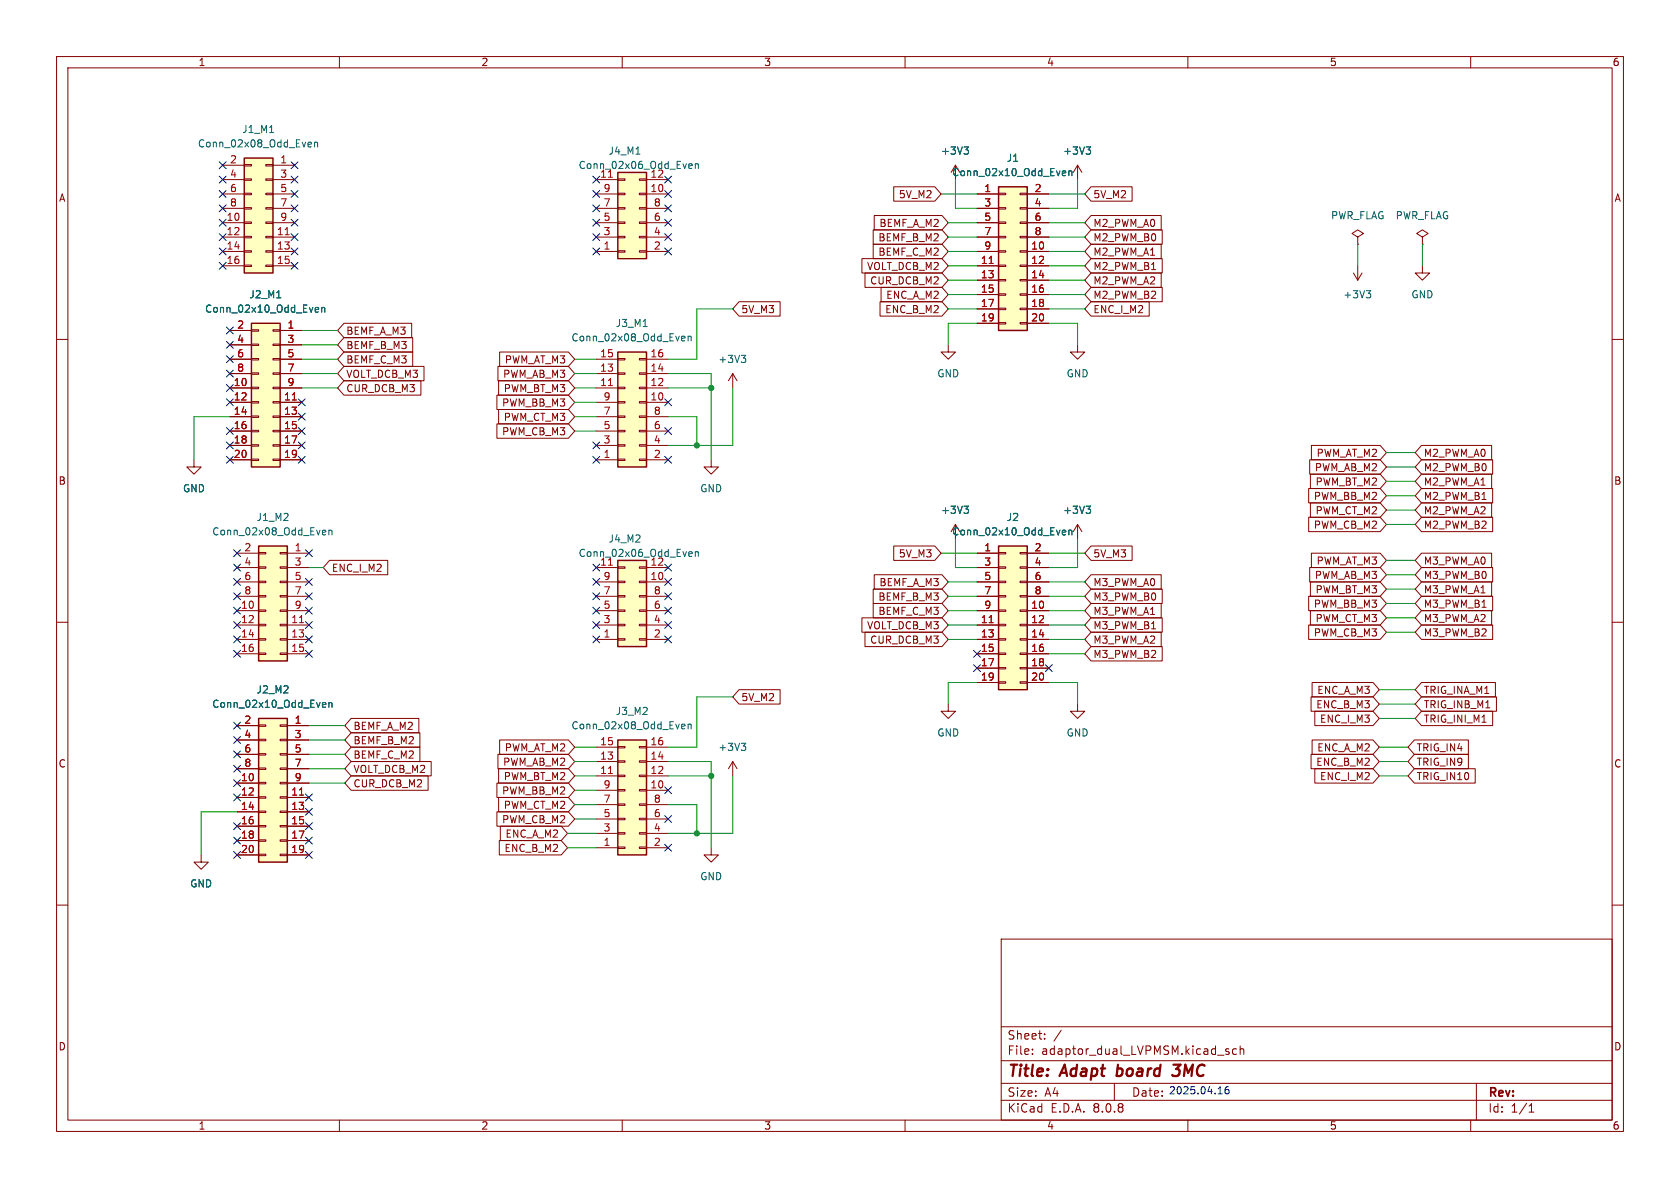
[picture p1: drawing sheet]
<svg xmlns="http://www.w3.org/2000/svg" width="297mm" height="210mm" viewBox="0 0 297 210" stroke-linecap="round" stroke-linejoin="round" font-family="sans-serif">
<g fill="none" stroke="#840000" stroke-width=".18">
<path d="M10 10h277v190h-277zM12 12h273v186h-273zM60 10v2M110 10v2M160 10v2M210 10v2M260 10v2M10 60h2M285 60h2M10 110h2M285 110h2M35.6 151.1v1.3h1.2l-1.2 1.3-1.3-1.3h1.3"/>
<path d="M10 160h2M177 166h108v32h-108zM285 160h2M60 198v2M110 198v2M160 198v2M177 194.5h108M177 191.5h108M177 187.5h108M177 181.5h108M182.5 186.3v.1M182.5 185.5v.1"/>
<path d="M184.7 183.6v.1M184.7 182.8v.1M187.6 182.1l-1.3 2M197 191.5v3M210 198v2M216.7 185.7l.6 .4-.2 .3-.4-.1M217.2 185.5l-.3-.1-.2 .2M218.6 185.5l-.4-.1-.3 .3v.4l.1 .2h.6M219.2 185.5l.3-.1 .3 .1 .1 .9M219.2 184.9v1.5M260 198v2M261 191.5v6.5"/>
<path d="M270.3 196.6h.9M270.3 195.5l.4-.4v1.5"/>
</g>
<path d="M197.4 190.1l.2 .1M197.6 188.2l-.2 2M207.2 190l.3 .2h.6l.3-.2M207.5 188.2h1.2l-.8 .8 .5 .1" fill="none" stroke="#840000" stroke-width=".4"/>
<path d="M44.4 57.2h5.1v25.4h-5.1z" fill="#ffffc2"/>
<g fill="none" stroke="#840000" stroke-width=".18">
<path d="M40.6 58.4h3.8M44.4 58.3h1.3v.2h-1.3zM48.3 58.3h1.2v.2h-1.2zM49.5 58.4h3.8M40.6 68.6h3.8M40.6 71.1h3.8M40.6 73.7h3.8M40.6 76.2h3.8M40.6 78.7h3.8M40.6 61h3.8M40.6 63.5h3.8M40.6 66h3.8"/>
<path d="M44.4 78.6h1.3v.3h-1.3zM44.4 76.1h1.3v.2h-1.3zM44.4 73.5h1.3v.3h-1.3zM44.4 71h1.3v.2h-1.3zM44.4 68.5h1.3v.2h-1.3zM44.4 65.9h1.3v.3h-1.3zM44.4 63.4h1.3v.2h-1.3zM44.4 60.8h1.3v.3h-1.3zM48.3 78.6h1.2v.3h-1.2zM48.3 76.1h1.2v.2h-1.2zM48.3 73.5h1.2v.3h-1.2zM48.3 71h1.2v.2h-1.2z"/>
<path d="M48.3 68.5h1.2v.2h-1.2zM48.3 65.9h1.2v.3h-1.2zM48.3 63.4h1.2v.2h-1.2zM48.3 60.8h1.2v.3h-1.2zM49.5 68.6h3.8M49.5 71.1h3.8M49.5 73.7h3.8M49.5 76.2h3.8M49.5 78.7h3.8M49.5 61h3.8M49.5 63.5h3.8M49.5 66h3.8"/>
<path d="M40.6 81.3h3.8M44.4 81.2h1.3v.2h-1.3zM48.3 81.2h1.2v.2h-1.2zM49.5 81.3h3.8M190.5 92.7l-.8 1.3M190.5 92.7v2.6M190.5 92.7l.8 1.3"/>
</g>
<path d="M44.4 57.2h5.1v25.4h-5.1z" fill="none" stroke="#840000" stroke-width=".25"/>
<path d="M51.7 70.7h.7" fill="none" stroke="#a90000" stroke-width=".18"/>
<path d="M48.9 52.6h.8M55.9 54.3l.4 .1v.2l-.6 .2M56.3 55.1l-.4 .1M56.9 54.5l.2-.2 .3 .1v.8M56.9 54.3v.9M192 89.5h.8l-.4 .5M192.6 90l.2 .2v.3l-.2 .2" fill="none" stroke="#006464" stroke-width=".18"/>
<path d="M109.2 130.8h5.1v20.3h-5.1z" fill="#ffffc2"/>
<g fill="none" stroke="#840000" stroke-width=".18">
<path d="M105.4 139.7h3.8M105.4 137.2h3.8M105.4 134.6h3.8M105.4 132.1h3.8M109.2 132h1.3v.2h-1.3zM109.2 134.5h1.3v.2h-1.3zM109.2 137h1.3v.3h-1.3zM109.2 139.6h1.3v.2h-1.3zM113 132h1.3v.2h-1.3zM113 134.5h1.3v.2h-1.3zM113 137h1.3v.3h-1.3zM113 139.6h1.3v.2h-1.3z"/>
<path d="M114.3 139.7h3.8M114.3 137.2h3.8M114.3 134.6h3.8M114.3 132.1h3.8M105.4 149.9h3.8M105.4 147.3h3.8M105.4 144.8h3.8M105.4 142.2h3.8M109.2 142.1h1.3v.3h-1.3zM109.2 144.7h1.3v.2h-1.3zM109.2 147.2h1.3v.2h-1.3zM109.2 149.7h1.3v.3h-1.3z"/>
<path d="M113 142.1h1.3v.3h-1.3zM113 144.7h1.3v.2h-1.3zM113 147.2h1.3v.2h-1.3zM113 149.7h1.3v.3h-1.3zM114.3 149.9h3.8M114.3 147.3h3.8M114.3 144.8h3.8M114.3 142.2h3.8"/>
</g>
<path d="M109.2 130.8h5.1v20.3h-5.1z" fill="none" stroke="#840000" stroke-width=".25"/>
<path d="M107.6 136.7h.7" fill="none" stroke="#a90000" stroke-width=".18"/>
<path d="M120.7 128l.3 .1 .1 .2-.6 .1M121 128.8h-.3M121.6 128.1l.2-.1 .3 .1 .1 .7M121.6 128v.8" fill="none" stroke="#006464" stroke-width=".18"/>
<path d="M109.2 62.2h5.1v20.4h-5.1z" fill="#ffffc2"/>
<g fill="none" stroke="#840000" stroke-width=".18">
<path d="M251.5 41.9l1-.6-1-.7-1.1 .7 1.1 .6v1.3M251.5 43.2h.1M105.4 71.1h3.8M105.4 68.6h3.8M105.4 66h3.8M105.4 63.5h3.8M105.4 78.7h3.8M105.4 76.2h3.8M105.4 73.7h3.8M109.2 63.4h1.3v.2h-1.3zM109.2 65.9h1.3v.3h-1.3zM109.2 68.5h1.3v.2h-1.3z"/>
<path d="M109.2 71h1.3v.2h-1.3zM109.2 73.5h1.3v.3h-1.3zM109.2 76.1h1.3v.2h-1.3zM109.2 78.6h1.3v.3h-1.3zM113 63.4h1.3v.2h-1.3zM113 65.9h1.3v.3h-1.3zM113 68.5h1.3v.2h-1.3zM113 71h1.3v.2h-1.3zM113 73.5h1.3v.3h-1.3zM113 76.1h1.3v.2h-1.3zM113 78.6h1.3v.3h-1.3zM114.3 71.1h3.8"/>
<path d="M114.3 68.6h3.8M114.3 66h3.8M114.3 63.5h3.8M114.3 78.7h3.8M114.3 76.2h3.8M114.3 73.7h3.8M105.4 81.3h3.8M109.2 81.2h1.3v.2h-1.3zM113 81.2h1.3v.2h-1.3zM114.3 81.3h3.8"/>
</g>
<path d="M109.2 62.2h5.1v20.4h-5.1z" fill="none" stroke="#840000" stroke-width=".25"/>
<path d="M107.6 68.2h.7" fill="none" stroke="#a90000" stroke-width=".18"/>
<path d="M113.7 57.7h.7M120.7 59.4l.3 .1 .1 .2-.6 .1M121.6 59.5l.2-.1 .3 .1 .1 .8M121.6 59.4v.9M121 60.2l-.3 .1" fill="none" stroke="#006464" stroke-width=".18"/>
<path d="M45.7 127h5.1v25.4h-5.1z" fill="#ffffc2"/>
<g fill="none" stroke="#840000" stroke-width=".18">
<path d="M129.5 66l-.7 1.3M129.5 66v2.6M129.5 66l.8 1.3M41.9 128.3h3.8M41.9 138.4h3.8M41.9 130.8h3.8M41.9 133.4h3.8M41.9 135.9h3.8M45.7 138.3h1.3v.3h-1.3zM45.7 135.8h1.3v.2h-1.3zM45.7 133.2h1.3v.3h-1.3zM45.7 130.7h1.3v.2h-1.3z"/>
<path d="M45.7 128.1h1.3v.3h-1.3zM49.5 138.3h1.3v.3h-1.3zM49.5 135.8h1.3v.2h-1.3zM49.5 133.2h1.3v.3h-1.3zM49.5 130.7h1.3v.2h-1.3zM49.5 128.1h1.3v.3h-1.3zM50.8 128.3h3.8M50.8 138.4h3.8M50.8 130.8h3.8M50.8 133.4h3.8M50.8 135.9h3.8M41.9 141h3.8"/>
<path d="M41.9 143.5h3.8M41.9 146.1h3.8M41.9 148.6h3.8M41.9 151.1h3.8M45.7 151h1.3v.3h-1.3zM45.7 148.5h1.3v.2h-1.3zM45.7 145.9h1.3v.3h-1.3zM45.7 143.4h1.3v.2h-1.3zM45.7 140.8h1.3v.3h-1.3zM49.5 151h1.3v.3h-1.3zM49.5 148.5h1.3v.2h-1.3zM49.5 145.9h1.3v.3h-1.3z"/>
<path d="M49.5 143.4h1.3v.2h-1.3zM49.5 140.8h1.3v.3h-1.3zM50.8 141h3.8M50.8 143.5h3.8M50.8 146.1h3.8M50.8 148.6h3.8M50.8 151.1h3.8"/>
</g>
<path d="M45.7 127h5.1v25.4h-5.1z" fill="none" stroke="#840000" stroke-width=".25"/>
<path d="M52.9 140.6h.8" fill="none" stroke="#a90000" stroke-width=".18"/>
<path d="M131.1 62.8h.7l-.4 .5M131.6 63.3l.2 .2v.3l-.2 .3M57.2 124.2l.3 .1 .1 .2-.6 .1M57.5 125h-.3M58.1 124.3l.2-.1 .3 .1 .1 .7M58.1 124.2v.8" fill="none" stroke="#006464" stroke-width=".18"/>
<path d="M176.5 33h5.1v25.4h-5.1z" fill="#ffffc2"/>
<g fill="none" stroke="#840000" stroke-width=".18">
<path d="M172.7 34.3h3.8M172.7 36.8h3.8M172.7 39.4h3.8M176.5 39.2h1.3v.3h-1.3zM176.5 36.7h1.3v.3h-1.3zM176.5 34.2h1.3v.2h-1.3zM180.3 39.2h1.3v.3h-1.3zM180.3 36.7h1.3v.3h-1.3zM180.3 34.2h1.3v.2h-1.3zM181.6 34.3h3.8M181.6 36.8h3.8M181.6 39.4h3.8"/>
<path d="M172.7 44.5h3.8M172.7 47h3.8M172.7 49.5h3.8M172.7 52.1h3.8M172.7 54.6h3.8M172.7 57.2h3.8M172.7 41.9h3.8M176.5 57h1.3v.3h-1.3zM176.5 54.5h1.3v.2h-1.3zM176.5 51.9h1.3v.3h-1.3zM176.5 49.4h1.3v.3h-1.3zM176.5 46.9h1.3v.2h-1.3z"/>
<path d="M176.5 44.3h1.3v.3h-1.3zM176.5 41.8h1.3v.2h-1.3zM180.3 57h1.3v.3h-1.3zM180.3 54.5h1.3v.2h-1.3zM180.3 51.9h1.3v.3h-1.3zM180.3 49.4h1.3v.3h-1.3zM180.3 46.9h1.3v.2h-1.3zM180.3 44.3h1.3v.3h-1.3zM180.3 41.8h1.3v.2h-1.3zM181.6 44.5h3.8M181.6 47h3.8M181.6 49.5h3.8"/>
<path d="M181.6 52.1h3.8M181.6 54.6h3.8M181.6 57.2h3.8M181.6 41.9h3.8"/>
</g>
<path d="M176.5 33h5.1v25.4h-5.1z" fill="none" stroke="#840000" stroke-width=".25"/>
<path d="M174.9 46.6h.7" fill="none" stroke="#a90000" stroke-width=".18"/>
<path d="M188 30.2l.4 .1v.2l-.6 .1M188.4 31l-.4 .1M189 30.3l.1-.1 .3 .1 .1 .8M189 30.2v.9" fill="none" stroke="#006464" stroke-width=".18"/>
<path d="M109.2 99.1h5.1v15.2h-5.1z" fill="#ffffc2"/>
<g fill="none" stroke="#840000" stroke-width=".18">
<path d="M168.9 29.2l-.8 1.3M168.9 29.2v2.6M168.9 29.2l.8 1.3M167.6 61v1.2h1.3l-1.3 1.3-1.2-1.3h1.2M190.5 61v1.2h1.3l-1.3 1.3-1.3-1.3h1.3M34.3 81.3v1.3h1.3l-1.3 1.2-1.3-1.2h1.3M105.4 113h3.8M105.4 102.9h3.8M105.4 100.3h3.8M105.4 110.5h3.8M105.4 108h3.8M105.4 105.4h3.8"/>
<path d="M109.2 100.2h1.3v.3h-1.3zM109.2 102.7h1.3v.3h-1.3zM109.2 105.3h1.3v.2h-1.3zM109.2 107.8h1.3v.3h-1.3zM109.2 110.4h1.3v.2h-1.3zM109.2 112.9h1.3v.3h-1.3zM113 100.2h1.3v.3h-1.3zM113 102.7h1.3v.3h-1.3zM113 105.3h1.3v.2h-1.3zM113 107.8h1.3v.3h-1.3zM113 110.4h1.3v.2h-1.3zM113 112.9h1.3v.3h-1.3z"/>
<path d="M114.3 113h3.8M114.3 102.9h3.8M114.3 100.3h3.8M114.3 110.5h3.8M114.3 108h3.8M114.3 105.4h3.8"/>
</g>
<path d="M109.2 99.1h5.1v15.2h-5.1z" fill="none" stroke="#840000" stroke-width=".25"/>
<path d="M107.6 99.9h.7" fill="none" stroke="#a90000" stroke-width=".18"/>
<path d="M170.4 26h.8l-.4 .5M171 26.5l.2 .2v.3l-.2 .2M122 97.5l.3 .1 .1 .2-.6 .1M122.3 98.3l-.3 .1M122.9 97.6l.2-.1 .3 .1 .1 .8M122.9 97.5v.9" fill="none" stroke="#006464" stroke-width=".18"/>
<path d="M109.2 30.5h5.1v15.2h-5.1z" fill="#ffffc2"/>
<g fill="none" stroke="#840000" stroke-width=".18">
<path d="M105.4 34.3h3.8M105.4 31.8h3.8M105.4 39.4h3.8M105.4 36.8h3.8M109.2 31.6h1.3v.3h-1.3zM109.2 34.2h1.3v.2h-1.3zM109.2 36.7h1.3v.3h-1.3zM109.2 39.2h1.3v.3h-1.3zM113 31.6h1.3v.3h-1.3zM113 34.2h1.3v.2h-1.3zM113 36.7h1.3v.3h-1.3zM113 39.2h1.3v.3h-1.3z"/>
<path d="M114.3 34.3h3.8M114.3 31.8h3.8M114.3 39.4h3.8M114.3 36.8h3.8M105.4 44.5h3.8M105.4 41.9h3.8M109.2 41.8h1.3v.2h-1.3zM109.2 44.3h1.3v.3h-1.3zM113 41.8h1.3v.2h-1.3zM113 44.3h1.3v.3h-1.3zM114.3 44.5h3.8M114.3 41.9h3.8"/>
</g>
<path d="M109.2 30.5h5.1v15.2h-5.1z" fill="none" stroke="#840000" stroke-width=".25"/>
<path d="M107.6 31.3h.7" fill="none" stroke="#a90000" stroke-width=".18"/>
<path d="M112.4 27.2h.8M122 28.9l.3 .1 .1 .2-.6 .2M122.3 29.7l-.3 .1M122.9 29.1l.2-.2 .3 .1 .1 .8M122.9 28.9v.9" fill="none" stroke="#006464" stroke-width=".18"/>
<path d="M43.2 27.9h5.1v20.4h-5.1z" fill="#ffffc2"/>
<g fill="none" stroke="#840000" stroke-width=".18">
<path d="M39.4 29.2h3.8M39.4 39.4h3.8M39.4 31.8h3.8M39.4 34.3h3.8M39.4 36.8h3.8M43.2 39.2h1.2v.3h-1.2zM43.2 36.7h1.2v.3h-1.2zM43.2 34.2h1.2v.2h-1.2zM43.2 31.6h1.2v.3h-1.2zM43.2 29.1h1.2v.2h-1.2zM47 39.2h1.3v.3h-1.3zM47 36.7h1.3v.3h-1.3z"/>
<path d="M47 34.2h1.3v.2h-1.3zM47 31.6h1.3v.3h-1.3zM47 29.1h1.3v.2h-1.3zM48.3 29.2h3.8M48.3 39.4h3.8M48.3 31.8h3.8M48.3 34.3h3.8M48.3 36.8h3.8M39.4 41.9h3.8M39.4 44.5h3.8M39.4 47h3.8M43.2 46.9h1.2v.2h-1.2z"/>
<path d="M43.2 44.3h1.2v.3h-1.2zM43.2 41.8h1.2v.2h-1.2zM47 46.9h1.3v.2h-1.3zM47 44.3h1.3v.3h-1.3zM47 41.8h1.3v.2h-1.3zM48.3 41.9h3.8M48.3 44.5h3.8M48.3 47h3.8M239.3 48.3l.7 1.2M240 41.9l1-.6-1-.7-1 .7 1 .6v1.3M240 43.2h.1M240 47v2.5"/>
<path d="M240.8 48.3l-.8 1.2M251.5 47v1.3h1.2l-1.2 1.2-1.3-1.2h1.3M129.5 134.6l-.7 1.3M129.5 134.6v2.6M129.5 134.6l.8 1.3M125.7 149.9v1.2h1.3l-1.3 1.3-1.2-1.3h1.2"/>
</g>
<path d="M43.2 27.9h5.1v20.4h-5.1z" fill="none" stroke="#840000" stroke-width=".25"/>
<path d="M50.4 41.5h.7" fill="none" stroke="#a90000" stroke-width=".18"/>
<path d="M47.7 23.4h.7M54.6 25.1l.4 .1 .1 .2-.6 .2M55 25.9l-.4 .1M55.6 25.3l.2-.2 .3 .1 .1 .8M55.6 25.1v.9M241.5 51.4h.8l-.4 .5M242.1 51.9l.2 .2v.3l-.2 .2M131.1 131.4h.7l-.4 .5M131.6 131.9l.2 .2v.3l-.2 .3" fill="none" stroke="#006464" stroke-width=".18"/>
<path d="M45.7 96.5h5.1v20.3h-5.1z" fill="#ffffc2"/>
<g fill="none" stroke="#840000" stroke-width=".18">
<path d="M41.9 97.8h3.8M45.7 97.7h1.3v.2h-1.3zM49.5 97.7h1.3v.2h-1.3zM50.8 97.8h3.8M125.7 81.3v1.3h1.3l-1.3 1.2-1.2-1.2h1.2M168.9 92.7l-.8 1.3M168.9 92.7v2.6M168.9 92.7l.8 1.3M41.9 108h3.8M41.9 110.5h3.8M41.9 113h3.8M41.9 115.6h3.8"/>
<path d="M41.9 100.3h3.8M41.9 102.9h3.8M41.9 105.4h3.8M45.7 115.4h1.3v.3h-1.3zM45.7 112.9h1.3v.3h-1.3zM45.7 110.4h1.3v.2h-1.3zM45.7 107.8h1.3v.3h-1.3zM45.7 105.3h1.3v.2h-1.3zM45.7 102.7h1.3v.3h-1.3zM45.7 100.2h1.3v.3h-1.3zM49.5 115.4h1.3v.3h-1.3zM49.5 112.9h1.3v.3h-1.3z"/>
<path d="M49.5 110.4h1.3v.2h-1.3zM49.5 107.8h1.3v.3h-1.3zM49.5 105.3h1.3v.2h-1.3zM49.5 102.7h1.3v.3h-1.3zM49.5 100.2h1.3v.3h-1.3zM50.8 108h3.8M50.8 110.5h3.8M50.8 113h3.8M50.8 115.6h3.8M50.8 100.3h3.8M50.8 102.9h3.8M50.8 105.4h3.8"/>
<path d="M167.6 124.5v1.2h1.3l-1.3 1.3-1.2-1.3h1.2M190.5 124.5v1.2h1.3l-1.3 1.3-1.3-1.3h1.3"/>
</g>
<path d="M45.7 96.5h5.1v20.3h-5.1z" fill="none" stroke="#840000" stroke-width=".25"/>
<path d="M52.9 110.1h.8" fill="none" stroke="#a90000" stroke-width=".18"/>
<path d="M57.2 93.7l.3 .1 .1 .2-.6 .1M57.5 94.5l-.3 .1M58.1 93.8l.2-.1 .3 .1 .1 .8M58.1 93.7v.9M170.4 89.5h.8l-.4 .5M171 90l.2 .2v.3l-.2 .2" fill="none" stroke="#006464" stroke-width=".18"/>
<path d="M176.5 96.5h5.1v25.4h-5.1z" fill="#ffffc2"/>
<g fill="none" stroke="#840000" stroke-width=".18">
<path d="M154.6 38.1h11.9l1.1 1.3-1.1 1.2h-11.9zM158 33h7.3l1.1 1.3-1.1 1.3h-7.3zM172.7 34.3h3.8M172.7 36.8h3.8M172.7 39.4h3.8M181.6 34.3h3.8M181.6 36.8h3.8M181.6 39.4h3.8M190.5 29.2l-.8 1.3M190.5 29.2v2.6M190.5 29.2l.8 1.3M192.9 33h7.2v2.6h-7.2l-1.1-1.3z"/>
<path d="M192.9 38.1h12.4v2.5h-12.4l-1.1-1.2zM40.6 58.4h3.8M49.5 58.4h3.8M60.8 57.1h12v2.6h-12l-1.1-1.3zM60.8 59.7h12.2v2.5h-12.2l-1.1-1.2zM130.7 53.3h7.2v2.6h-7.2l-1.2-1.3zM152.4 45.7h14.1l1.1 1.3-1.1 1.3h-14.1zM152.9 48.3h13.6l1.1 1.2-1.1 1.3h-13.6zM154.4 43.2h12.1l1.1 1.3-1.1 1.2h-12.1zM154.4 40.6h12.1l1.1 1.3-1.1 1.3h-12.1zM155.6 53.3h10.9l1.1 1.3-1.1 1.3h-10.9zM155.8 50.8h10.7l1.1 1.3-1.1 1.2h-10.7z"/>
<path d="M172.7 44.5h3.8M172.7 47h3.8M172.7 49.5h3.8M172.7 52.1h3.8M172.7 54.6h3.8M172.7 57.2h3.8M172.7 41.9h3.8M181.6 44.5h3.8M181.6 47h3.8M181.6 49.5h3.8M181.6 52.1h3.8M181.6 54.6h3.8"/>
<path d="M181.6 57.2h3.8M181.6 41.9h3.8M192.9 43.2h12.4v2.5h-12.4l-1.1-1.2zM192.9 53.3h10.3v2.6h-10.3l-1.1-1.3zM192.9 48.3h12.4v2.5h-12.4l-1.1-1.3zM192.9 50.8h12.6v2.5h-12.6l-1.1-1.2zM192.9 40.6h12.6v2.6h-12.6l-1.1-1.3zM192.9 45.7h12.6v2.6h-12.6l-1.1-1.3zM40.6 68.6h3.8M40.6 71.1h3.8M40.6 73.7h3.8M40.6 76.2h3.8"/>
<path d="M40.6 78.7h3.8M40.6 61h3.8M40.6 63.5h3.8M40.6 66h3.8M49.5 68.6h3.8M49.5 71.1h3.8M49.5 73.7h3.8M49.5 76.2h3.8M49.5 78.7h3.8M49.5 61h3.8M49.5 63.5h3.8M49.5 66h3.8"/>
<path d="M60.8 64.8h14.2v2.5h-14.2l-1.1-1.3zM60.8 67.3h13.6v2.6h-13.6l-1.1-1.3zM60.8 62.2h12.2v2.6h-12.2l-1.1-1.3zM87.8 69.8h12.7l1.1 1.3-1.1 1.3h-12.7zM87.8 74.9h12.7l1.1 1.3-1.1 1.3h-12.7zM88 64.8h12.5l1.1 1.2-1.1 1.3h-12.5zM88.1 67.3h12.4l1.1 1.3-1.1 1.3h-12.4zM88.1 72.4h12.4l1.1 1.3-1.1 1.2h-12.4zM88.3 62.2h12.2l1.1 1.3-1.1 1.3h-12.2zM231.8 78.7h12.2l1.1 1.3-1.1 1.3h-12.2zM251.3 78.7h12.4v2.6h-12.4l-1.1-1.3zM40.6 81.3h3.8"/>
<path d="M49.5 81.3h3.8M58.3 99.1h10.2v2.5h-10.2l-1.2-1.3zM158 96.5h7.3l1.1 1.3-1.1 1.3h-7.3zM172.7 97.8h3.8M176.5 97.7h1.3v.2h-1.3zM180.3 97.7h1.3v.2h-1.3zM181.6 97.8h3.8M192.9 96.5h7.2v2.6h-7.2l-1.1-1.3zM231.4 86.4h12.6l1.1 1.2-1.1 1.3h-12.6zM231.4 91.4h12.6l1.1 1.3-1.1 1.3h-12.6zM231.5 81.3h12.5l1.1 1.3-1.1 1.2h-12.5zM231.7 83.8h12.3l1.1 1.3-1.1 1.3h-12.3z"/>
<path d="M231.7 88.9h12.3l1.1 1.3-1.1 1.2h-12.3zM231.8 97.8h12.2l1.1 1.3-1.1 1.2h-12.2zM251.3 97.8h12.4v2.5h-12.4l-1.1-1.2zM251.3 88.9h12.4v2.5h-12.4l-1.1-1.2zM251.3 83.8h12.4v2.6h-12.4l-1.1-1.3zM251.3 86.4h12.6v2.5h-12.6l-1.1-1.3zM251.3 81.3h12.6v2.5h-12.6l-1.1-1.2zM251.3 91.4h12.6v2.6h-12.6l-1.1-1.3zM152.4 109.2h14.1l1.1 1.3-1.1 1.3h-14.1zM152.9 111.8h13.6l1.1 1.2-1.1 1.3h-13.6zM154.4 106.7h12.1l1.1 1.3-1.1 1.2h-12.1zM154.4 104.1h12.1l1.1 1.3-1.1 1.3h-12.1z"/>
<path d="M154.6 101.6h11.9l1.1 1.3-1.1 1.2h-11.9zM172.7 108h3.8M172.7 110.5h3.8M172.7 113h3.8M172.7 115.6h3.8M172.7 118.1h3.8M172.7 100.3h3.8M172.7 102.9h3.8M172.7 105.4h3.8M176.5 118h1.3v.2h-1.3zM176.5 115.4h1.3v.3h-1.3zM176.5 112.9h1.3v.3h-1.3z"/>
<path d="M176.5 110.4h1.3v.2h-1.3zM176.5 107.8h1.3v.3h-1.3zM176.5 105.3h1.3v.2h-1.3zM176.5 102.7h1.3v.3h-1.3zM176.5 100.2h1.3v.3h-1.3zM180.3 118h1.3v.2h-1.3zM180.3 115.4h1.3v.3h-1.3zM180.3 112.9h1.3v.3h-1.3zM180.3 110.4h1.3v.2h-1.3zM180.3 107.8h1.3v.3h-1.3zM180.3 105.3h1.3v.2h-1.3zM180.3 102.7h1.3v.3h-1.3z"/>
<path d="M180.3 100.2h1.3v.3h-1.3zM181.6 108h3.8M181.6 110.5h3.8M181.6 113h3.8M181.6 115.6h3.8M181.6 118.1h3.8M181.6 100.3h3.8M181.6 102.9h3.8M181.6 105.4h3.8M192.9 101.6h12.4v2.5h-12.4l-1.1-1.2zM192.9 114.3h12.6v2.5h-12.6l-1.1-1.2zM192.9 111.8h12.4v2.5h-12.4l-1.1-1.3z"/>
<path d="M192.9 109.2h12.6v2.6h-12.6l-1.1-1.3zM192.9 106.7h12.4v2.5h-12.4l-1.1-1.2zM192.9 104.1h12.6v2.6h-12.6l-1.1-1.3zM231.4 110.5h12.6l1.1 1.3-1.1 1.2h-12.6zM231.4 105.4h12.6l1.1 1.3-1.1 1.3h-12.6zM231.5 100.3h12.5l1.1 1.3-1.1 1.3h-12.5zM231.7 102.9h12.3l1.1 1.2-1.1 1.3h-12.3zM231.7 107.9h12.3l1.1 1.3-1.1 1.3h-12.3zM251.3 100.3h12.6v2.6h-12.6l-1.1-1.3zM251.3 105.4h12.6v2.6h-12.6l-1.1-1.3zM251.3 107.9h12.4v2.6h-12.4l-1.1-1.3zM251.3 102.9h12.4v2.5h-12.4l-1.1-1.3z"/>
<path d="M251.3 110.5h12.6v2.5h-12.6l-1.1-1.2zM41.9 128.3h3.8M41.9 138.4h3.8M41.9 130.8h3.8M41.9 133.4h3.8M41.9 135.9h3.8M50.8 128.3h3.8M50.8 138.4h3.8M50.8 130.8h3.8M50.8 133.4h3.8M50.8 135.9h3.8M62.1 134.6h14.1v2.6h-14.1l-1.1-1.3z"/>
<path d="M62.1 137.2h13.6v2.5h-13.6l-1.1-1.3zM62.1 132.1h12.1v2.5h-12.1l-1.1-1.2zM62.1 127h11.9v2.5h-11.9l-1.1-1.2zM62.1 129.5h12.1v2.6h-12.1l-1.1-1.3zM87.8 138.4h12.7l1.1 1.3-1.1 1.3h-12.7zM88 133.3h12.5l1.1 1.3-1.1 1.3h-12.5zM88.1 135.9h12.4l1.1 1.3-1.1 1.2h-12.4zM88.3 130.8h12.2l1.1 1.3-1.1 1.3h-12.2zM130.7 121.9h7.2v2.6h-7.2l-1.2-1.3zM172.7 120.7h3.8M176.5 120.5h1.3v.3h-1.3zM180.3 120.5h1.3v.3h-1.3z"/>
<path d="M181.6 120.7h3.8M231.8 123.2h10.9l1.1 1.3-1.1 1.2h-10.9zM231.8 133.3h10.9l1.1 1.3-1.1 1.3h-10.9zM232 120.6h10.7l1.1 1.3-1.1 1.3h-10.7zM232 130.8h10.7l1.1 1.3-1.1 1.3h-10.7zM232.4 125.7h10.3l1.1 1.3-1.1 1.3h-10.3zM232.4 135.9h10.3l1.1 1.3-1.1 1.2h-10.3zM250 130.8h9.6v2.6h-9.6l-1.1-1.3zM250 135.9h10.8v2.5h-10.8l-1.1-1.2zM250 133.3h9.6v2.6h-9.6l-1.1-1.3zM251.3 125.7h12.6v2.6h-12.6l-1.1-1.3zM251.3 120.6h13.1v2.6h-13.1l-1.1-1.3z"/>
<path d="M251.3 123.2h13.2v2.5h-13.2l-1.1-1.2zM41.9 141h3.8M41.9 143.5h3.8M41.9 146.1h3.8M41.9 148.6h3.8M41.9 151.1h3.8M50.8 141h3.8M50.8 143.5h3.8M50.8 146.1h3.8M50.8 148.6h3.8M50.8 151.1h3.8M87.8 143.5h12.7l1.1 1.3-1.1 1.3h-12.7z"/>
<path d="M88.1 141h12.4l1.1 1.2-1.1 1.3h-12.4zM88.3 148.6h10.9l1.1 1.3-1.1 1.2h-10.9zM88.5 146h10.7l1.1 1.3-1.1 1.3h-10.7z"/>
</g>
<path d="M176.5 96.5h5.1v25.4h-5.1z" fill="none" stroke="#840000" stroke-width=".25"/>
<path d="M174.9 46.6h.7M51.7 70.7h.7M174.9 110.1h.7M52.9 140.6h.8" fill="none" stroke="#a90000" stroke-width=".18"/>
<g fill="none" stroke="#006464" stroke-width=".18">
<path d="M170.4 26h.8l-.4 .5M171 26.5l.2 .2v.3l-.2 .2M188 30.2l.4 .1v.2l-.6 .1M188.4 31l-.4 .1M189 30.2v.9M189 30.3l.1-.1 .3 .1 .1 .8M192 26h.8l-.4 .5M192.6 26.5l.2 .2v.3l-.2 .2M48.9 52.6h.8M55.9 54.3l.4 .1v.2l-.6 .2M56.3 55.1l-.4 .1M56.9 54.5l.2-.2 .3 .1v.8"/>
<path d="M56.9 54.3v.9M170.4 89.5h.8l-.4 .5M171 90l.2 .2v.3l-.2 .2M188 93.7l.4 .1v.2l-.6 .1M188.4 94.5l-.4 .1M189 93.8l.1-.1 .3 .1 .1 .8M189 93.7v.9M192 89.5h.8l-.4 .5M192.6 90l.2 .2v.3l-.2 .2M57.2 124.2l.3 .1 .1 .2-.6 .1M57.5 125h-.3M58.1 124.3l.2-.1 .3 .1 .1 .7"/>
<path d="M58.1 124.2v.8"/>
</g>
<path d="M215.4 193.4h.7M217.2 192.1l-.4 .1a.86 .86 0 0 0 0 1.2l.4-.2 .1-.4-.3-.2h-.3l-.1 .2" fill="none" stroke="#0000c2" stroke-width=".18"/>
<g fill="none" stroke="#009600" stroke-width=".18">
<path d="M166.4 34.3h6.3M167.6 39.4h5.1M168.9 31.8v5h3.8M185.4 39.4h6.4M185.4 34.3h6.4M190.5 31.8v5h-5.1M53.3 58.4h6.4M129.5 54.6h-6.3v8.9h-5.1M167.6 41.9h5.1M167.6 49.5h5.1M167.6 52.1h5.1M167.6 47h5.1"/>
<path d="M167.6 54.6h5.1M167.6 44.5h5.1M172.7 57.2h-5.1v3.8M185.4 41.9h6.4M185.4 49.5h6.4M185.4 52.1h6.4M185.4 47h6.4M185.4 57.2h5.1v3.8M185.4 54.6h6.4M185.4 44.5h6.4M240 43.2v3.8M251.5 43.2v3.8"/>
<path d="M40.6 73.7h-6.3v7.6M53.3 61h6.4M53.3 68.6h6.4M53.3 66h6.4M53.3 63.5h6.4M101.6 71.1h3.8M101.6 73.7h3.8M101.6 76.2h3.8M101.6 68.6h3.8M101.6 66h3.8M101.6 63.5h3.8M118.1 73.7h5.1v5"/>
<path d="M118.1 68.6h7.6M118.1 66h7.6v15.3M129.5 68.6v10.1h-11.4M166.4 97.8h6.3M168.9 95.3v5h3.8M185.4 97.8h6.4M190.5 95.3v5h-5.1M245.1 85.1h5.1M245.1 99.1h5.1M245.1 90.2h5.1M245.1 87.6h5.1M245.1 92.7h5.1"/>
<path d="M245.1 82.6h5.1M245.1 80h5.1M54.6 100.3h2.5M167.6 113h5.1M167.6 108h5.1M167.6 110.5h5.1M167.6 102.9h5.1M167.6 105.4h5.1M185.4 113h6.4M185.4 108h6.4M185.4 110.5h6.4M185.4 102.9h6.4"/>
<path d="M185.4 115.6h6.4M185.4 105.4h6.4M245.1 106.7h5.1M245.1 111.8h5.1M245.1 109.2h5.1M245.1 104.1h5.1M245.1 101.6h5.1M54.6 135.9h6.4M54.6 138.4h6.4M54.6 128.3h6.4M54.6 133.4h6.4M54.6 130.8h6.4"/>
<path d="M101.6 137.2h3.8M101.6 132.1h3.8M101.6 134.6h3.8M101.6 139.7h3.8M118.1 137.2h7.6M118.1 134.6h7.6v15.3M129.5 137.2v10.1h-11.4M129.5 123.2h-6.3v8.9h-5.1M172.7 120.7h-5.1v3.8M185.4 120.7h5.1v3.8M243.8 137.2h5.1M243.8 132.1h5.1"/>
<path d="M243.8 134.6h5.1M243.8 121.9h6.4M243.8 127h6.4M243.8 124.5h6.4M41.9 143.5h-6.3v7.6M100.3 147.3h5.1M100.3 149.9h5.1M101.6 144.8h3.8M101.6 142.2h3.8M118.1 142.2h5.1v5.1"/>
</g>
<g fill="none" stroke="#000084" stroke-width=".18">
<path d="M38.8 31.1l1.2 1.3M38.8 36.2l1.2 1.2M38.8 33.7l1.2 1.2M38.8 38.8l1.2 1.2M38.8 28.6l1.2 1.2M40 36.2l-1.2 1.2M40 31.1l-1.2 1.3M40 33.7l-1.2 1.2M40 38.8l-1.2 1.2M40 28.6l-1.2 1.2M51.5 38.8l1.2 1.2M51.5 36.2l1.2 1.2"/>
<path d="M51.5 31.1l1.2 1.3M51.5 28.6l1.2 1.2M51.5 33.7l1.2 1.2M52.7 38.8l-1.2 1.2M52.7 36.2l-1.2 1.2M52.7 31.1l-1.2 1.3M52.7 28.6l-1.2 1.2M52.7 33.7l-1.2 1.2M104.8 31.1l1.2 1.3M104.8 33.7l1.2 1.2M104.8 36.2l1.2 1.2M104.8 38.8l1.2 1.2"/>
<path d="M106 33.7l-1.2 1.2M106 36.2l-1.2 1.2M106 38.8l-1.2 1.2M106 31.1l-1.2 1.3M117.5 31.1l1.2 1.3M117.5 33.7l1.2 1.2M117.5 38.8l1.2 1.2M117.5 36.2l1.2 1.2M118.7 31.1l-1.2 1.3M118.7 33.7l-1.2 1.2M118.7 38.8l-1.2 1.2M118.7 36.2l-1.2 1.2"/>
<path d="M38.8 41.3l1.2 1.2M38.8 46.4l1.2 1.2M38.8 43.8l1.2 1.3M40 43.8l-1.2 1.3M40 41.3l-1.2 1.2M40 46.4l-1.2 1.2M40 57.8l1.2 1.2M41.2 57.8l-1.2 1.2M51.5 46.4l1.2 1.2M51.5 41.3l1.2 1.2M51.5 43.8l1.2 1.3M52.7 46.4l-1.2 1.2"/>
<path d="M52.7 41.3l-1.2 1.2M52.7 43.8l-1.2 1.3M104.8 43.8l1.2 1.3M104.8 41.3l1.2 1.2M106 43.8l-1.2 1.3M106 41.3l-1.2 1.2M117.5 41.3l1.2 1.2M117.5 43.8l1.2 1.3M118.7 41.3l-1.2 1.2M118.7 43.8l-1.2 1.3M40 70.5l1.2 1.2M40 62.9l1.2 1.2"/>
<path d="M40 68l1.2 1.2M40 60.4l1.2 1.2M40 65.4l1.2 1.2M40 78.1l1.2 1.2M40 75.6l1.2 1.2M41.2 70.5l-1.2 1.2M41.2 62.9l-1.2 1.2M41.2 68l-1.2 1.2M41.2 60.4l-1.2 1.2M41.2 65.4l-1.2 1.2M41.2 78.1l-1.2 1.2M41.2 75.6l-1.2 1.2"/>
<path d="M52.7 70.5l1.2 1.2M52.7 78.1l1.2 1.2M52.7 73.1l1.2 1.2M52.7 75.6l1.2 1.2M53.9 70.5l-1.2 1.2M53.9 73.1l-1.2 1.2M53.9 78.1l-1.2 1.2M53.9 75.6l-1.2 1.2M104.8 78.1l1.2 1.2M106 78.1l-1.2 1.2M117.5 75.6l1.2 1.2M117.5 70.5l1.2 1.2"/>
<path d="M118.7 75.6l-1.2 1.2M118.7 70.5l-1.2 1.2M40 80.7l1.2 1.2M41.2 80.7l-1.2 1.2M41.3 99.7l1.2 1.2M41.3 97.2l1.2 1.2M42.5 97.2l-1.2 1.2M42.5 99.7l-1.2 1.2M52.7 80.7l1.2 1.2M53.9 80.7l-1.2 1.2M54 97.2l1.2 1.2M55.2 97.2l-1.2 1.2"/>
<path d="M104.8 99.7l1.2 1.2M104.8 80.7l1.2 1.2M106 99.7l-1.2 1.2M106 80.7l-1.2 1.2M117.5 99.7l1.2 1.2M117.5 80.7l1.2 1.2M118.7 99.7l-1.2 1.2M118.7 80.7l-1.2 1.2M41.3 102.3l1.2 1.2M41.3 104.8l1.2 1.2M41.3 109.9l1.2 1.2M41.3 107.3l1.2 1.3"/>
<path d="M41.3 112.4l1.2 1.2M41.3 115l1.2 1.2M42.5 104.8l-1.2 1.2M42.5 102.3l-1.2 1.2M42.5 109.9l-1.2 1.2M42.5 115l-1.2 1.2M42.5 107.3l-1.2 1.3M42.5 112.4l-1.2 1.2M54 115l1.2 1.2M54 112.4l1.2 1.2M54 104.8l1.2 1.2M54 107.3l1.2 1.3"/>
<path d="M54 102.3l1.2 1.2M54 109.9l1.2 1.2M55.2 104.8l-1.2 1.2M55.2 107.3l-1.2 1.3M55.2 102.3l-1.2 1.2M55.2 115l-1.2 1.2M55.2 109.9l-1.2 1.2M55.2 112.4l-1.2 1.2M104.8 107.3l1.2 1.3M104.8 112.4l1.2 1.2M104.8 104.8l1.2 1.2M104.8 109.9l1.2 1.2"/>
<path d="M104.8 102.3l1.2 1.2M106 107.3l-1.2 1.3M106 112.4l-1.2 1.2M106 104.8l-1.2 1.2M106 109.9l-1.2 1.2M106 102.3l-1.2 1.2M117.5 102.3l1.2 1.2M117.5 112.4l1.2 1.2M117.5 109.9l1.2 1.2M117.5 104.8l1.2 1.2M117.5 107.3l1.2 1.3M118.7 102.3l-1.2 1.2"/>
<path d="M118.7 112.4l-1.2 1.2M118.7 109.9l-1.2 1.2M118.7 104.8l-1.2 1.2M118.7 107.3l-1.2 1.3M172.1 117.5l1.2 1.2M172.1 115l1.2 1.2M173.3 117.5l-1.2 1.2M173.3 115l-1.2 1.2M184.8 117.5l1.2 1.2M186 117.5l-1.2 1.2M41.3 135.3l1.2 1.2M41.3 132.7l1.2 1.3"/>
<path d="M41.3 137.8l1.2 1.2M41.3 130.2l1.2 1.2M41.3 127.7l1.2 1.2M42.5 132.7l-1.2 1.3M42.5 137.8l-1.2 1.2M42.5 135.3l-1.2 1.2M42.5 130.2l-1.2 1.2M42.5 127.7l-1.2 1.2M117.5 139.1l1.2 1.2M118.7 139.1l-1.2 1.2M41.3 140.4l1.2 1.2M41.3 145.4l1.2 1.3"/>
<path d="M41.3 150.5l1.2 1.2M41.3 148l1.2 1.2M42.5 140.4l-1.2 1.2M42.5 145.4l-1.2 1.3M42.5 150.5l-1.2 1.2M42.5 148l-1.2 1.2M54 142.9l1.2 1.2M54 148l1.2 1.2M54 150.5l1.2 1.2M54 145.4l1.2 1.3M54 140.4l1.2 1.2M55.2 142.9l-1.2 1.2"/>
<path d="M55.2 148l-1.2 1.2M55.2 150.5l-1.2 1.2M55.2 145.4l-1.2 1.3M55.2 140.4l-1.2 1.2M117.5 149.3l1.2 1.2M117.5 144.2l1.2 1.2M118.7 149.3l-1.2 1.2M118.7 144.2l-1.2 1.2"/>
</g>
<g fill="#009600" stroke="#009600" stroke-width=".18">
<circle cx="123.2" cy="147.3" r=".46"/>
<circle cx="125.7" cy="137.2" r=".46"/>
<circle cx="123.2" cy="78.7" r=".46"/>
<circle cx="125.7" cy="68.6" r=".46"/>
</g>
<g font-size="2.8" fill="#840000">
<text x="178" y="190.9">Title:</text>
<text x="187.7" y="190.9">Adapt</text>
<text x="198.3" y="190.9">board</text>
<text x="209.1" y="190.9">3MC</text>
</g>
<g font-size="2.1" fill="#840000">
<text x="178" y="184">Sheet:</text>
<text x="178" y="186.7">File:</text>
<text x="184.1" y="186.7">adaptor_dual_LVPMSM.kicad_sch</text>
<text x="178" y="196.9">KiCad</text>
<text x="178" y="194.1">Size:</text>
<text x="184.7" y="194.1">A4</text>
<text x="185.7" y="196.9">E.D.A.</text>
<text x="193.3" y="196.9">8.0.8</text>
<text x="200" y="194.1">Date:</text>
<text x="263" y="194.3">Rev:</text>
<text x="263" y="196.9">Id:</text>
<text x="267.1" y="196.9">1/1</text>
</g>
<g font-size="1.8" fill="#840000">
<text x="35" y="11.9">1</text>
<text x="85" y="11.9">2</text>
<text x="135" y="11.9">3</text>
<text x="185" y="11.9">4</text>
<text x="235" y="11.9">5</text>
<text x="285" y="11.9">6</text>
<text x="10.3" y="35.9">A</text>
<text x="158.8" y="35.2">5V_M2</text>
<text x="193.2" y="35.2">5V_M2</text>
<text x="285.3" y="35.9">A</text>
<text x="155.4" y="40.3">BEMF_A_M2</text>
<text x="193.2" y="40.3">M2_PWM_A0</text>
<text x="153.2" y="47.9">VOLT_DCB_M2</text>
<text x="155.2" y="45.4">BEMF_C_M2</text>
<text x="155.2" y="42.9">BEMF_B_M2</text>
<text x="193.2" y="45.4">M2_PWM_A1</text>
<text x="193.2" y="42.9">M2_PWM_B0</text>
<text x="193.2" y="47.9">M2_PWM_B1</text>
<text x="153.7" y="50.5">CUR_DCB_M2</text>
<text x="156.6" y="53">ENC_A_M2</text>
<text x="193.2" y="50.5">M2_PWM_A2</text>
<text x="193.2" y="53">M2_PWM_B2</text>
<text x="61.1" y="59.4">BEMF_A_M3</text>
<text x="131" y="55.6">5V_M3</text>
<text x="156.4" y="55.6">ENC_B_M2</text>
<text x="193.2" y="55.6">ENC_I_M2</text>
<text x="61.1" y="64.5">BEMF_C_M3</text>
<text x="61.1" y="61.9">BEMF_B_M3</text>
<text x="89.1" y="64.5">PWM_AT_M3</text>
<text x="61.1" y="67">VOLT_DCB_M3</text>
<text x="61.1" y="69.5">CUR_DCB_M3</text>
<text x="88.8" y="67">PWM_AB_M3</text>
<text x="89" y="69.5">PWM_BT_M3</text>
<text x="88.7" y="72.1">PWM_BB_M3</text>
<text x="88.7" y="77.2">PWM_CB_M3</text>
<text x="89" y="74.6">PWM_CT_M3</text>
<text x="232.4" y="83.5">PWM_AB_M2</text>
<text x="232.7" y="81">PWM_AT_M2</text>
<text x="251.6" y="81">M2_PWM_A0</text>
<text x="251.6" y="83.5">M2_PWM_B0</text>
<text x="10.3" y="85.9">B</text>
<text x="232.2" y="88.6">PWM_BB_M2</text>
<text x="232.5" y="86">PWM_BT_M2</text>
<text x="251.6" y="86">M2_PWM_A1</text>
<text x="251.6" y="88.6">M2_PWM_B1</text>
<text x="285.3" y="85.9">B</text>
<text x="232.2" y="93.7">PWM_CB_M2</text>
<text x="232.5" y="91.1">PWM_CT_M2</text>
<text x="251.6" y="91.1">M2_PWM_A2</text>
<text x="251.6" y="93.7">M2_PWM_B2</text>
<text x="58.6" y="101.3">ENC_I_M2</text>
<text x="158.8" y="98.7">5V_M3</text>
<text x="193.2" y="98.7">5V_M3</text>
<text x="232.7" y="100">PWM_AT_M3</text>
<text x="251.6" y="100">M3_PWM_A0</text>
<text x="155.2" y="106.4">BEMF_B_M3</text>
<text x="155.4" y="103.8">BEMF_A_M3</text>
<text x="193.2" y="103.8">M3_PWM_A0</text>
<text x="193.2" y="106.4">M3_PWM_B0</text>
<text x="232.2" y="107.6">PWM_BB_M3</text>
<text x="232.4" y="102.6">PWM_AB_M3</text>
<text x="232.5" y="105.1">PWM_BT_M3</text>
<text x="251.6" y="102.6">M3_PWM_B0</text>
<text x="251.6" y="107.6">M3_PWM_B1</text>
<text x="251.6" y="105.1">M3_PWM_A1</text>
<text x="153.2" y="111.4">VOLT_DCB_M3</text>
<text x="153.7" y="114">CUR_DCB_M3</text>
<text x="155.2" y="108.9">BEMF_C_M3</text>
<text x="193.2" y="114">M3_PWM_A2</text>
<text x="193.2" y="111.4">M3_PWM_B1</text>
<text x="193.2" y="108.9">M3_PWM_A1</text>
<text x="232.2" y="112.7">PWM_CB_M3</text>
<text x="232.5" y="110.2">PWM_CT_M3</text>
<text x="251.6" y="110.2">M3_PWM_A2</text>
<text x="251.6" y="112.7">M3_PWM_B2</text>
<text x="193.2" y="116.5">M3_PWM_B2</text>
<text x="131" y="124.1">5V_M2</text>
<text x="232.6" y="125.4">ENC_B_M3</text>
<text x="232.8" y="122.9">ENC_A_M3</text>
<text x="251.6" y="122.9">TRIG_INA_M1</text>
<text x="251.6" y="125.4">TRIG_INB_M1</text>
<text x="62.4" y="129.2">BEMF_A_M2</text>
<text x="62.4" y="131.8">BEMF_B_M2</text>
<text x="233.3" y="128">ENC_I_M3</text>
<text x="251.6" y="128">TRIG_INI_M1</text>
<text x="10.3" y="135.9">C</text>
<text x="62.4" y="136.8">VOLT_DCB_M2</text>
<text x="62.4" y="134.3">BEMF_C_M2</text>
<text x="88.8" y="135.6">PWM_AB_M2</text>
<text x="89.1" y="133">PWM_AT_M2</text>
<text x="232.6" y="135.6">ENC_B_M2</text>
<text x="232.8" y="133">ENC_A_M2</text>
<text x="250.3" y="133">TRIG_IN4</text>
<text x="250.3" y="135.6">TRIG_IN9</text>
<text x="285.3" y="135.9">C</text>
<text x="62.4" y="139.4">CUR_DCB_M2</text>
<text x="88.7" y="140.7">PWM_BB_M2</text>
<text x="89" y="138.1">PWM_BT_M2</text>
<text x="89" y="143.2">PWM_CT_M2</text>
<text x="233.3" y="138.1">ENC_I_M2</text>
<text x="250.3" y="138.1">TRIG_IN10</text>
<text x="88.7" y="145.7">PWM_CB_M2</text>
<text x="89.3" y="148.3">ENC_A_M2</text>
<text x="89.1" y="150.8">ENC_B_M2</text>
<text x="10.3" y="185.9">D</text>
<text x="285.3" y="185.9">D</text>
<text x="35" y="199.9">1</text>
<text x="85" y="199.9">2</text>
<text x="135" y="199.9">3</text>
<text x="185" y="199.9">4</text>
<text x="235" y="199.9">5</text>
<text x="285" y="199.9">6</text>
</g>
<g font-size="1.8" fill="#006464">
<text x="42.7" y="23.7">J1_M1</text>
<text x="34.9" y="26.3">Conn_02x08_Odd_Even</text>
<text x="107.5" y="27.5">J4_M1</text>
<text x="166.3" y="27.5">+3V3</text>
<text x="177.9" y="28.8">J1</text>
<text x="187.9" y="27.5">+3V3</text>
<text x="102.2" y="30.1">Conn_02x06_Odd_Even</text>
<text x="106" y="31.5">11</text>
<text x="114.9" y="31.5">12</text>
<text x="168.2" y="31.3">Conn_02x10_Odd_Even</text>
<text x="235.2" y="39">PWR_FLAG</text>
<text x="246.6" y="39">PWR_FLAG</text>
<text x="44" y="52.9">J2_M1</text>
<text x="237.4" y="52.9">+3V3</text>
<text x="249.4" y="52.9">GND</text>
<text x="36.2" y="55.5">Conn_02x10_Odd_Even</text>
<text x="108.8" y="58">J3_M1</text>
<text x="100.9" y="60.6">Conn_02x08_Odd_Even</text>
<text x="126.9" y="64.4">+3V3</text>
<text x="165.6" y="66.9">GND</text>
<text x="188.5" y="66.9">GND</text>
<text x="32.3" y="87.2">GND</text>
<text x="123.7" y="87.2">GND</text>
<text x="37.4" y="94.8">Conn_02x08_Odd_Even</text>
<text x="45.3" y="92.3">J1_M2</text>
<text x="166.3" y="91">+3V3</text>
<text x="168.2" y="94.8">Conn_02x10_Odd_Even</text>
<text x="177.9" y="92.3">J2</text>
<text x="187.9" y="91">+3V3</text>
<text x="102.2" y="98.7">Conn_02x06_Odd_Even</text>
<text x="106" y="100.1">11</text>
<text x="107.5" y="96.1">J4_M2</text>
<text x="114.9" y="100.1">12</text>
<text x="37.4" y="125.3">Conn_02x10_Odd_Even</text>
<text x="45.3" y="122.8">J2_M2</text>
<text x="100.9" y="129.1">Conn_02x08_Odd_Even</text>
<text x="108.8" y="126.6">J3_M2</text>
<text x="165.6" y="130.4">GND</text>
<text x="188.5" y="130.4">GND</text>
<text x="126.9" y="132.9">+3V3</text>
<text x="123.7" y="155.8">GND</text>
<text x="33.5" y="157.1">GND</text>
</g>
<g font-size="1.8" fill="#a90000">
<text x="40.6" y="29">2</text>
<text x="49.5" y="29">1</text>
<text x="40.6" y="31.5">4</text>
<text x="40.6" y="34">6</text>
<text x="49.5" y="31.5">3</text>
<text x="49.5" y="34">5</text>
<text x="106.6" y="34">9</text>
<text x="114.9" y="34">10</text>
<text x="173.9" y="34">1</text>
<text x="182.8" y="34">2</text>
<text x="40" y="39.1">10</text>
<text x="40" y="41.7">12</text>
<text x="40.6" y="36.6">8</text>
<text x="48.9" y="41.7">11</text>
<text x="49.5" y="36.6">7</text>
<text x="49.5" y="39.1">9</text>
<text x="106.6" y="41.7">3</text>
<text x="106.6" y="39.1">5</text>
<text x="106.6" y="36.6">7</text>
<text x="115.5" y="41.7">4</text>
<text x="115.5" y="39.1">6</text>
<text x="115.5" y="36.6">8</text>
<text x="173.9" y="36.6">3</text>
<text x="173.9" y="39.1">5</text>
<text x="173.9" y="41.7">7</text>
<text x="182.8" y="36.6">4</text>
<text x="182.8" y="39.1">6</text>
<text x="182.8" y="41.7">8</text>
<text x="40" y="44.2">14</text>
<text x="40" y="46.7">16</text>
<text x="48.9" y="44.2">13</text>
<text x="48.9" y="46.7">15</text>
<text x="106.6" y="44.2">1</text>
<text x="115.5" y="44.2">2</text>
<text x="173.3" y="46.7">11</text>
<text x="173.9" y="44.2">9</text>
<text x="182.2" y="44.2">10</text>
<text x="182.2" y="46.7">12</text>
<text x="173.3" y="49.3">13</text>
<text x="173.3" y="51.8">15</text>
<text x="182.2" y="49.3">14</text>
<text x="182.2" y="51.8">16</text>
<text x="41.8" y="58.2">2</text>
<text x="50.7" y="58.2">1</text>
<text x="173.3" y="54.4">17</text>
<text x="173.3" y="56.9">19</text>
<text x="182.2" y="54.4">18</text>
<text x="182.2" y="56.9">20</text>
<text x="41.8" y="60.7">4</text>
<text x="41.8" y="63.2">6</text>
<text x="41.8" y="65.8">8</text>
<text x="50.7" y="60.7">3</text>
<text x="50.7" y="63.2">5</text>
<text x="50.7" y="65.8">7</text>
<text x="106" y="65.8">13</text>
<text x="106" y="63.2">15</text>
<text x="114.9" y="65.8">14</text>
<text x="114.9" y="63.2">16</text>
<text x="41.2" y="68.3">10</text>
<text x="41.2" y="70.9">12</text>
<text x="50.1" y="70.9">11</text>
<text x="50.7" y="68.3">9</text>
<text x="106" y="68.3">11</text>
<text x="106.6" y="70.9">9</text>
<text x="114.9" y="70.9">10</text>
<text x="114.9" y="68.3">12</text>
<text x="41.2" y="73.4">14</text>
<text x="41.2" y="75.9">16</text>
<text x="50.1" y="73.4">13</text>
<text x="50.1" y="75.9">15</text>
<text x="106.6" y="75.9">5</text>
<text x="106.6" y="73.4">7</text>
<text x="115.5" y="75.9">6</text>
<text x="115.5" y="73.4">8</text>
<text x="41.2" y="78.5">18</text>
<text x="41.2" y="81">20</text>
<text x="50.1" y="78.5">17</text>
<text x="50.1" y="81">19</text>
<text x="106.6" y="81">1</text>
<text x="106.6" y="78.5">3</text>
<text x="115.5" y="81">2</text>
<text x="115.5" y="78.5">4</text>
<text x="43.1" y="97.5">2</text>
<text x="43.1" y="100.1">4</text>
<text x="52" y="97.5">1</text>
<text x="52" y="100.1">3</text>
<text x="173.9" y="97.5">1</text>
<text x="173.9" y="100.1">3</text>
<text x="182.8" y="97.5">2</text>
<text x="182.8" y="100.1">4</text>
<text x="42.5" y="107.7">10</text>
<text x="43.1" y="102.6">6</text>
<text x="43.1" y="105.2">8</text>
<text x="52" y="102.6">5</text>
<text x="52" y="105.2">7</text>
<text x="52" y="107.7">9</text>
<text x="106.6" y="107.7">5</text>
<text x="106.6" y="105.2">7</text>
<text x="106.6" y="102.6">9</text>
<text x="114.9" y="102.6">10</text>
<text x="115.5" y="107.7">6</text>
<text x="115.5" y="105.2">8</text>
<text x="173.9" y="102.6">5</text>
<text x="173.9" y="105.2">7</text>
<text x="173.9" y="107.7">9</text>
<text x="182.2" y="107.7">10</text>
<text x="182.8" y="102.6">6</text>
<text x="182.8" y="105.2">8</text>
<text x="42.5" y="110.2">12</text>
<text x="42.5" y="112.8">14</text>
<text x="51.4" y="110.2">11</text>
<text x="51.4" y="112.8">13</text>
<text x="106.6" y="112.8">1</text>
<text x="106.6" y="110.2">3</text>
<text x="115.5" y="112.8">2</text>
<text x="115.5" y="110.2">4</text>
<text x="173.3" y="110.2">11</text>
<text x="173.3" y="112.8">13</text>
<text x="182.2" y="110.2">12</text>
<text x="182.2" y="112.8">14</text>
<text x="42.5" y="115.3">16</text>
<text x="51.4" y="115.3">15</text>
<text x="173.3" y="115.3">15</text>
<text x="173.3" y="117.9">17</text>
<text x="182.2" y="115.3">16</text>
<text x="182.2" y="117.9">18</text>
<text x="173.3" y="120.4">19</text>
<text x="182.2" y="120.4">20</text>
<text x="43.1" y="128">2</text>
<text x="43.1" y="130.6">4</text>
<text x="52" y="128">1</text>
<text x="52" y="130.6">3</text>
<text x="106" y="131.8">15</text>
<text x="114.9" y="131.8">16</text>
<text x="43.1" y="133.1">6</text>
<text x="43.1" y="135.6">8</text>
<text x="52" y="133.1">5</text>
<text x="52" y="135.6">7</text>
<text x="106" y="136.9">11</text>
<text x="106" y="134.4">13</text>
<text x="114.9" y="136.9">12</text>
<text x="114.9" y="134.4">14</text>
<text x="42.5" y="138.2">10</text>
<text x="42.5" y="140.7">12</text>
<text x="42.5" y="143.3">14</text>
<text x="51.4" y="140.7">11</text>
<text x="51.4" y="143.3">13</text>
<text x="52" y="138.2">9</text>
<text x="106.6" y="142">7</text>
<text x="106.6" y="139.4">9</text>
<text x="114.9" y="139.4">10</text>
<text x="115.5" y="142">8</text>
<text x="42.5" y="145.8">16</text>
<text x="42.5" y="148.3">18</text>
<text x="51.4" y="145.8">15</text>
<text x="51.4" y="148.3">17</text>
<text x="106.6" y="149.6">1</text>
<text x="106.6" y="147.1">3</text>
<text x="106.6" y="144.5">5</text>
<text x="115.5" y="149.6">2</text>
<text x="115.5" y="147.1">4</text>
<text x="115.5" y="144.5">6</text>
<text x="42.5" y="150.9">20</text>
<text x="51.4" y="150.9">19</text>
</g>
<text font-size="1.8" fill="#0000c2" x="206.5" y="193.7">2025.04.16</text>
</svg>
